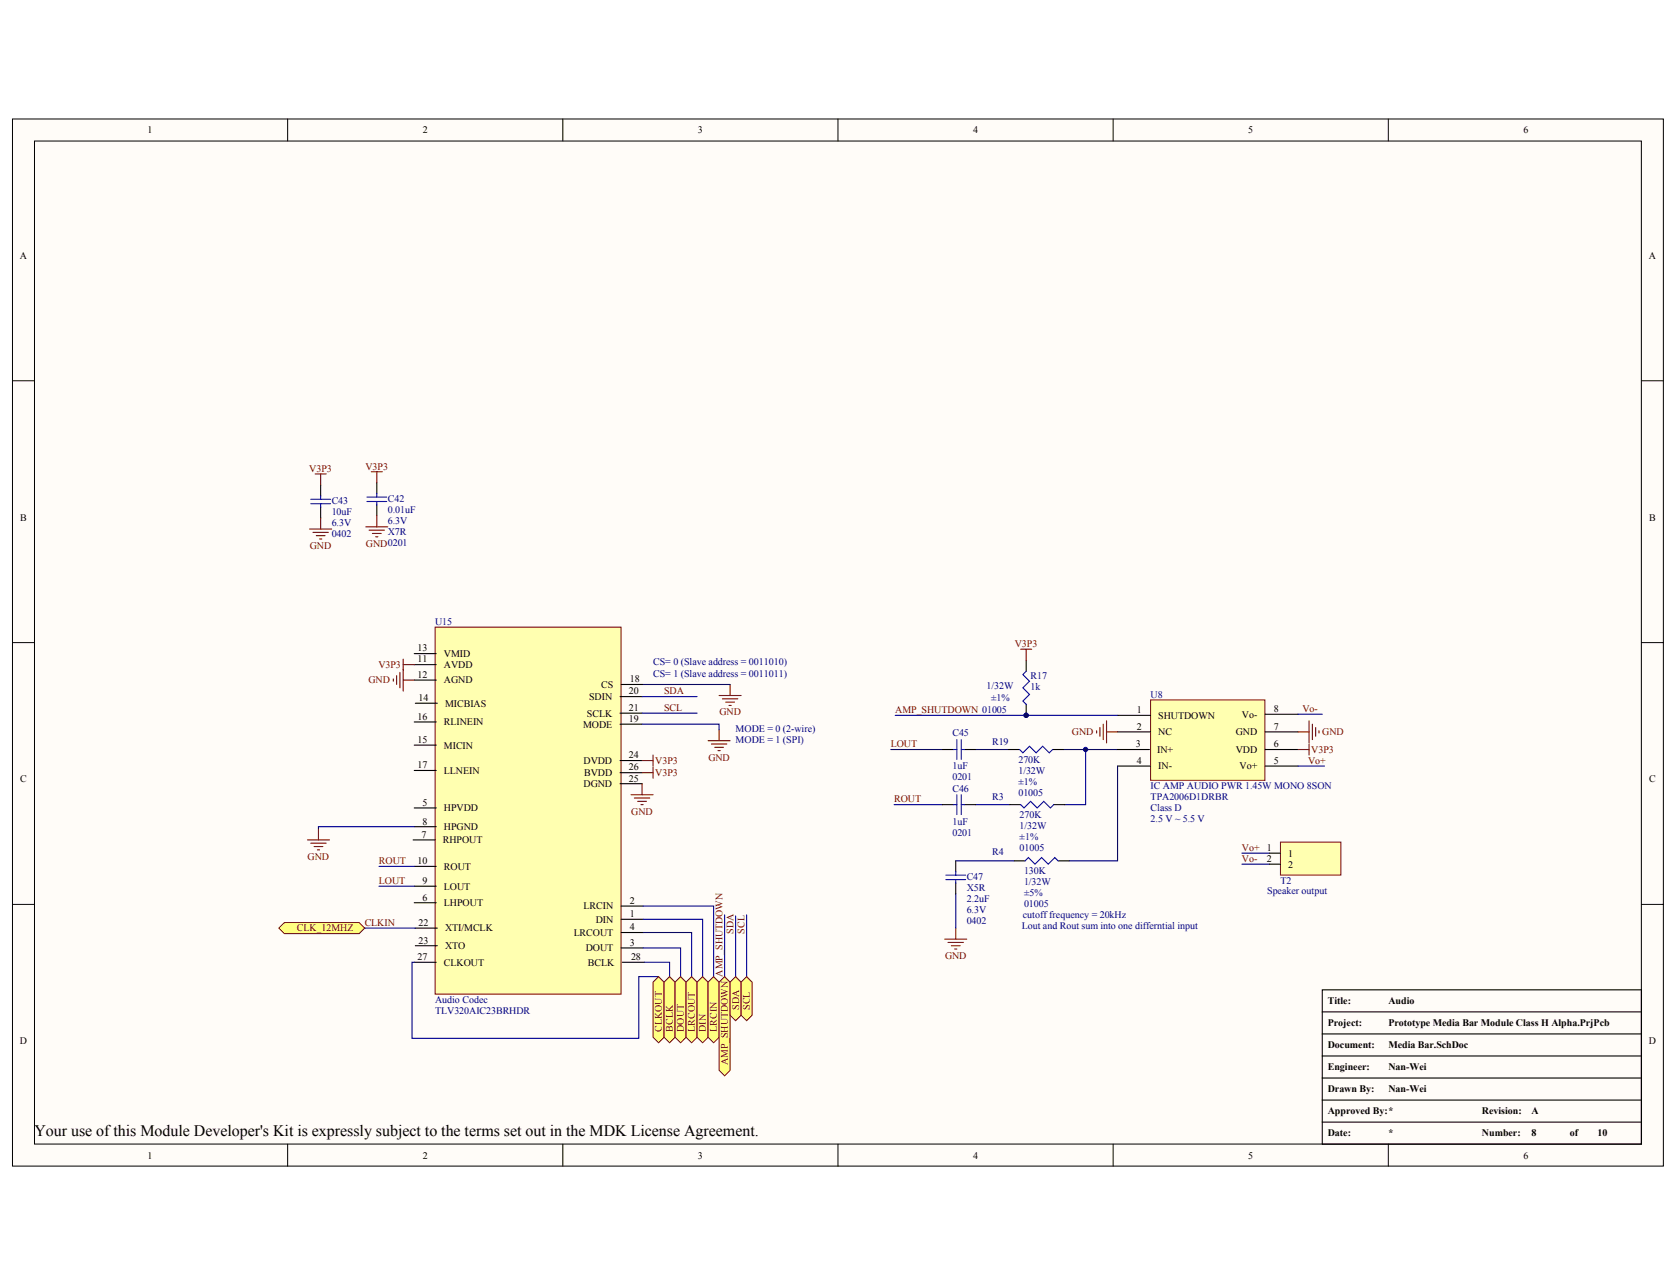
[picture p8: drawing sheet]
<svg xmlns="http://www.w3.org/2000/svg" width="273mm" height="209mm" viewBox="0 0 273 209" stroke-linecap="round" stroke-linejoin="round" font-family="sans-serif">
<g fill="#fffcf8" stroke="#000" stroke-width=".16">
<path d="M2 19.3h268.3v170.1h-268.3z"/>
<path d="M5.6 22.9h261.2v162.9h-261.2z"/>
</g>
<g fill="none" stroke="#000" stroke-width=".16">
<path d="M46.8 19.3v3.6M91.5 19.3v3.6M136.2 19.3v3.6M180.9 19.3v3.6M225.6 19.3v3.6M2 61.8h3.6M266.8 61.8h3.6M2 104.4h3.6M266.8 104.4h3.6M2 146.9h3.6M266.8 146.9h3.6M46.8 185.8v3.6"/>
<path d="M91.5 185.8v3.6M136.2 185.8v3.6M180.9 185.8v3.6M225.6 185.8v3.6"/>
</g>
<path d="M214.9 160.8h51.9v25h-51.9zM214.9 167.9h51.9M214.9 171.5h51.9M214.9 175.1h51.9M214.9 178.7h51.9M214.9 164.4h51.9M214.9 182.3h51.9" fill="none" stroke="#000" stroke-width=".18"/>
<path d="M70.7 101.9h30.2v59.6h-30.2z" fill="#ffffb0" stroke="#800000" stroke-width=".16"/>
<g fill="none" stroke="#000" stroke-width=".18">
<path d="M52.1 78.8v1.8M61.2 78.4v1.8M52.1 82.3v1.8M61.2 82v1.8M67.3 108h3.6M67.3 106.2h3.6M67.3 110.5h3.6M67.3 117.3h3.6M67.5 114.2h3.6M100.8 117.6h3.6M100.8 113.1h3.6M100.8 115.8h3.6"/>
<path d="M101 111.2h3.5M67.1 136.4h3.6M67.3 125.1h3.6M67.3 134.3h3.6M67.3 131.2h3.6M67.3 121h3.6M100.8 125.5h3.6M100.8 123.5h3.6M100.8 127.3h3.6M67.3 156.3h3.6M67.3 140.7h3.6M67.3 143.9h3.6"/>
<path d="M67.3 146.6h3.6M67.5 150.7h3.6M67.5 153.6h3.6M101 149.3h3.5M101 147.2h3.5M101 154h3.5M101 151.5h3.5M101.1 156.3h3.6"/>
</g>
<g fill="none" stroke="#800000" stroke-width=".18">
<path d="M51.2 77h1.8M52.1 77v1.8M60.3 76.6h1.8M61.2 76.6v1.8M50.3 85.9h3.6M50.9 86.5h2.5M51.4 87h1.4M51.9 87.5h.4M52.1 84.1v1.8M59.5 85.6h3.5M60 86.1h2.5M60.5 86.6h1.5"/>
<path d="M61.1 87.2h.3M61.2 83.8v1.8M63.9 110.3v.3M64.5 109.7v1.5M65 109.2v2.5M65.5 107.1v5.1M65.5 110.5h1.8M65.5 108h1.8M116.9 118.5v1.8M116.9 113h3.6M117.4 113.5h2.5M117.9 114h1.5"/>
<path d="M118.5 114.6h.3M118.7 111.2v1.8M50 136.4h3.5M50.5 137h2.5M51 137.5h1.5M51.6 138h.3M51.8 134.6v1.8M102.6 129.1h3.5M103.1 129.6h2.5M103.6 130.2h1.5M104.2 130.7h.3M104.4 127.3v1.8"/>
<path d="M104.4 123.5h1.7M104.4 125.5h1.7M106.1 122.6v1.8M106.1 124.6v1.8M115.1 120.3h3.6M115.6 120.8h2.5M116.2 121.4h1.4M116.7 121.9h.4"/>
</g>
<g fill="none" stroke="#000080" stroke-width=".18">
<path d="M104.4 117.6h12.5v.9M104.4 113.1h8.9M104.4 115.8h8.9M104.5 111.2h14.2M67.3 134.3h-15.5v.3M59.3 150.7h8.2M61.6 140.7h5.7M61.6 143.9h5.7M67.3 156.3h-.3v12.3h36.8v-10h3.2M104.5 154h6.1v4.6M104.5 151.5h7.9v7.1M104.5 149.3h9.7v9.3"/>
<path d="M104.5 147.2h11.5v11.4M104.7 156.3h4.1v2.3M117.8 148.6v10M119.6 148.8v9.8M121.3 148.6v10"/>
</g>
<path d="M50.5 81.1h3.2M50.5 81.8h3.2M52.1 80.6v.5M52.1 81.8v.5M59.6 80.7h3.3M59.6 81.5h3.3M61.2 80.2v.5M61.2 81.5v.5" fill="none" stroke="#00f" stroke-width=".18"/>
<g fill="#ffff80" stroke="#800000" stroke-width=".16">
<path d="M116 158.6l.9 .9v9l-.9 .9-.9-.9v-9z" fill-rule="evenodd"/>
<path d="M117.8 158.6l.9 .9v14.3l-.9 .9-.9-.9v-14.3z" fill-rule="evenodd"/>
<path d="M119.6 158.6l.9 .9v5.4l-.9 .9-.9-.9v-5.4z" fill-rule="evenodd"/>
<path d="M121.3 158.6l.9 .9v5.4l-.9 .9-.8-.9v-5.4z" fill-rule="evenodd"/>
<path d="M46.2 149.8h12.2l.9 .9-.9 .9h-12.2l-.9-.9z" fill-rule="evenodd"/>
</g>
<path d="M187 113.7h18.6v13h-18.6z" fill="#ffffb0" stroke="#800000" stroke-width=".16"/>
<path d="M166.8 107.2v1.8M166.8 114.4v1.8M181.6 116.2h5.4M181.6 118.9h5.4M205.6 118.9h5.4M205.6 116h5.4M181.5 121.7h5.3M181.6 124.4h5.4M205.6 121.7h5.4M205.6 124.4h5.4" fill="none" stroke="#000" stroke-width=".18"/>
<g fill="none" stroke="#800000" stroke-width=".18">
<path d="M178.2 118.7v.4M178.8 118.2v1.4M179.3 117.6v2.5M179.8 117.1v3.6M179.8 118.9h1.8M211 118.9h1.8M212.8 117.1v3.6M213.3 117.6v2.5M213.8 118.2v1.4M214.4 118.7v.4M153.5 152.5h3.6M154.1 153.1h2.5"/>
<path d="M154.6 153.6h1.5M155.2 154.1h.3M155.3 150.7v1.8"/>
</g>
<g fill="none" stroke="#000080" stroke-width=".18">
<path d="M145.5 116.2h36.1M211 116h3.9M144.8 121.7h8.4M145.3 130.7h7.9M155.3 139.8h9.5M158.6 121.7h5.3M158.6 130.7h5.5M172.9 121.7h8.6M176.4 121.7v9h-3.4M181.6 124.4v15.4h-7.8M201.8 138.6h4.5M211 124.4h4.3"/>
<path d="M155.3 145.2v5.5M201.8 140.4h4.5"/>
</g>
<g fill="#000080" stroke="#000080" stroke-width=".16">
<circle cx="176.4" cy="121.7" r=".35"/>
<circle cx="166.8" cy="116.2" r=".35"/>
</g>
<path d="M166.8 109l-.5 .6 1 1-1 1.1 1 1.1-1 1.1 .5 .5" fill="none" stroke="#00f" stroke-width=".18"/>
<path d="M208.1 136.8h9.8v5.3h-9.8z" fill="#ffffb0" stroke="#800000" stroke-width=".16"/>
<g fill="none" stroke="#000" stroke-width=".18">
<path d="M153.2 121.7h1.8M153.2 130.7h1.8M155.3 139.8v1.8M156.8 121.7h1.8M156.8 130.7h1.8M163.9 121.7h1.8M164.1 130.7h1.8M164.8 139.8h1.8M171.1 121.7h1.8M171.3 130.7h1.7M172 139.8h1.8M206.3 138.6h1.8"/>
<path d="M155.3 143.4v1.8M206.3 140.4h1.8"/>
</g>
<g fill="none" stroke="#00f" stroke-width=".18">
<path d="M155 121.7h.5M155 130.7h.5M155.5 120.1v3.3M155.5 129.1v3.2M156.2 121.7h.6M156.2 120.1v3.3M156.2 129.1v3.2M156.2 130.7h.6M165.7 121.7l.6 .6 1-1.1 1.1 1.1 1.1-1.1 1 1.1 .6-.6M165.9 130.7l.5 .5 1.1-1 1.1 1 1-1 1.1 1 .6-.5M166.6 139.8l.5-.5 1.1 1.1 1.1-1.1 1.1 1.1 1-1.1 .6 .5M153.7 142.1h3.2"/>
<path d="M153.7 142.9h3.2M155.3 141.6v.5M155.3 142.9v.5"/>
</g>
<path d="M165.9 105.4h1.8M166.8 105.4v1.8M211 121.7h1.8M212.8 120.8v1.8" fill="none" stroke="#800000" stroke-width=".18"/>
<text font-size="10.9" fill="#800000" x="109.7" y="166.3">PODOUT</text>
<text font-size="2.6" x="5.6" y="184.6">Your use of this Module Developer's Kit is expressly subject to the terms set out in the MDK License Agreement.</text>
<g font-size="1.6">
<text x="24" y="21.7">1</text>
<text x="68.7" y="21.7">2</text>
<text x="113.4" y="21.7">3</text>
<text x="158.2" y="21.7">4</text>
<text x="202.9" y="21.7">5</text>
<text x="247.6" y="21.7">6</text>
<text x="3.2" y="42">A</text>
<text x="268" y="42">A</text>
<text x="3.3" y="84.5">B</text>
<text x="268" y="84.5">B</text>
<text x="67.9" y="107.6">11</text>
<text x="67.9" y="105.8">13</text>
<text x="72.2" y="106.7">VMID</text>
<text x="67.9" y="110.1">12</text>
<text x="68" y="113.9">14</text>
<text x="72.2" y="108.5">AVDD</text>
<text x="72.2" y="111">AGND</text>
<text x="95.8" y="113.7">SDIN</text>
<text x="97.7" y="111.7">CS</text>
<text x="102.2" y="112.8">20</text>
<text x="102.4" y="110.8">18</text>
<text x="67.9" y="116.9">16</text>
<text x="72.2" y="117.8">RLINEIN</text>
<text x="72.3" y="114.8">MICBIAS</text>
<text x="94.8" y="118.2">MODE</text>
<text x="95.4" y="116.4">SCLK</text>
<text x="102.2" y="117.3">19</text>
<text x="102.2" y="115.5">21</text>
<text x="184.8" y="115.8">1</text>
<text x="184.8" y="118.5">2</text>
<text x="188.3" y="116.7">SHUTDOWN</text>
<text x="188.3" y="119.4">NC</text>
<text x="200.8" y="119.4">GND</text>
<text x="201.8" y="116.5">Vo-</text>
<text x="207" y="115.7">8</text>
<text x="207" y="118.5">7</text>
<text x="67.9" y="124.8">17</text>
<text x="67.9" y="120.7">15</text>
<text x="72.2" y="125.7">LLNEIN</text>
<text x="72.2" y="121.6">MICIN</text>
<text x="94.8" y="124.1">DVDD</text>
<text x="102.2" y="125.1">26</text>
<text x="102.2" y="123.2">24</text>
<text x="184.6" y="121.4">3</text>
<text x="184.8" y="124.1">4</text>
<text x="188.1" y="122.3">IN+</text>
<text x="188.3" y="125">IN-</text>
<text x="200.8" y="122.3">VDD</text>
<text x="201.5" y="125">Vo+</text>
<text x="207" y="121.4">6</text>
<text x="207" y="124.1">5</text>
<text x="3.3" y="127.1">C</text>
<text x="68.7" y="130.9">5</text>
<text x="72.2" y="131.8">HPVDD</text>
<text x="94.8" y="127.8">DGND</text>
<text x="95" y="126">BVDD</text>
<text x="102.2" y="126.9">25</text>
<text x="268" y="127.1">C</text>
<text x="68.5" y="136.1">7</text>
<text x="68.7" y="133.9">8</text>
<text x="72" y="137">RHPOUT</text>
<text x="72.2" y="134.8">HPGND</text>
<text x="67.9" y="140.4">10</text>
<text x="68.7" y="143.6">9</text>
<text x="72.2" y="141.3">ROUT</text>
<text x="205.9" y="138.2">1</text>
<text x="205.9" y="140">2</text>
<text x="209.4" y="139.1">1</text>
<text x="209.4" y="140.9">2</text>
<text x="68.7" y="146.3">6</text>
<text x="72.2" y="144.5">LOUT</text>
<text x="72.2" y="147.2">LHPOUT</text>
<text x="94.8" y="147.7">LRCIN</text>
<text x="96.8" y="149.9">DIN</text>
<text x="102.4" y="149">1</text>
<text x="102.4" y="146.8">2</text>
<text x="67.9" y="155.9">27</text>
<text x="68" y="150.4">22</text>
<text x="68" y="153.3">23</text>
<text x="72.3" y="151.3">XTI/MCLK</text>
<text x="72.3" y="154.1">XTO</text>
<text x="93.2" y="152">LRCOUT</text>
<text x="95.2" y="154.5">DOUT</text>
<text x="102.4" y="153.6">3</text>
<text x="102.4" y="151.1">4</text>
<text x="102.6" y="155.9">28</text>
<text x="72.2" y="156.8">CLKOUT</text>
<text x="95.6" y="156.8">BCLK</text>
<text x="215.8" y="166.7">Project:</text>
<text x="215.8" y="163.1">Title:</text>
<text x="225.6" y="166.7">Prototype Media Bar Module Class H Alpha.PrjPcb</text>
<text x="225.6" y="163.1">Audio</text>
<text x="3.2" y="169.6">D</text>
<text x="215.8" y="170.3">Document:</text>
<text x="215.8" y="173.8">Engineer:</text>
<text x="225.6" y="170.3">Media Bar.SchDoc</text>
<text x="225.6" y="173.8">Nan-Wei</text>
<text x="268" y="169.6">D</text>
<text x="215.8" y="177.4">Drawn By:</text>
<text x="225.6" y="177.4">Nan-Wei</text>
<text x="215.8" y="184.6">Date:</text>
<text x="215.8" y="181">Approved By:*</text>
<text x="225.6" y="184.6">*</text>
<text x="240.9" y="181">Revision:</text>
<text x="240.9" y="184.6">Number:</text>
<text x="248.9" y="181">A</text>
<text x="248.9" y="184.6">8</text>
<text x="255.2" y="184.6">of</text>
<text x="259.6" y="184.6">10</text>
<text x="24" y="188.2">1</text>
<text x="68.7" y="188.2">2</text>
<text x="113.4" y="188.2">3</text>
<text x="158.2" y="188.2">4</text>
<text x="202.9" y="188.2">5</text>
<text x="247.6" y="188.2">6</text>
</g>
<g font-size="1.6" fill="#800000">
<text x="50.3" y="76.6">V3P3</text>
<text x="59.4" y="76.3">V3P3</text>
<text x="50.4" y="89.2">GND</text>
<text x="59.5" y="88.8">GND0201</text>
<text x="164.9" y="105.1">V3P3</text>
<text x="59.9" y="111">GND</text>
<text x="61.5" y="108.5">V3P3</text>
<text x="107.9" y="112.8">SDA</text>
<text x="107.9" y="115.5">SCL</text>
<text x="116.9" y="116.2">GND</text>
<text x="145.5" y="115.8">AMP_SHUTDOWN 01005</text>
<text x="174.2" y="119.4">GND</text>
<text x="211.7" y="115.7">Vo-</text>
<text x="214.9" y="119.4">GND</text>
<text x="106.5" y="124.1">V3P3</text>
<text x="115.1" y="123.5">GND</text>
<text x="144.8" y="121.4">LOUT</text>
<text x="212.6" y="124.1">Vo+</text>
<text x="213.1" y="122.3">V3P3</text>
<text x="106.5" y="126">V3P3</text>
<text x="145.3" y="130.3">ROUT</text>
<text x="102.6" y="132.3">GND</text>
<text x="50" y="139.6">GND</text>
<text x="61.6" y="140.4">ROUT</text>
<text x="61.6" y="143.6">LOUT</text>
<text x="201.8" y="138.2">Vo+</text>
<text x="201.8" y="140">Vo-</text>
<text x="48.2" y="151.3">CLK_12MHZ</text>
<text x="59.3" y="150.4">CLKIN</text>
<text x="119.2" y="151.6" transform="rotate(-90 119.2 151.6)">SDA</text>
<text x="121" y="151.6" transform="rotate(-90 121 151.6)">SCL</text>
<text x="153.6" y="155.8">GND</text>
<text x="117.4" y="158.6" transform="rotate(-90 117.4 158.6)">AMP_SHUTDOWN</text>
<text x="107.6" y="167.6" transform="rotate(-90 107.6 167.6)">CLKOUT</text>
<text x="109.4" y="167.6" transform="rotate(-90 109.4 167.6)">BCLK</text>
<text x="111.2" y="167.6" transform="rotate(-90 111.2 167.6)">DOUT</text>
<text x="113" y="167.6" transform="rotate(-90 113 167.6)">LRCOUT</text>
<text x="114.7" y="167.6" transform="rotate(-90 114.7 167.6)">DIN</text>
<text x="116.5" y="167.6" transform="rotate(-90 116.5 167.6)">LRCIN</text>
<text x="120.1" y="164" transform="rotate(-90 120.1 164)">SDA</text>
<text x="121.9" y="164" transform="rotate(-90 121.9 164)">SCL</text>
<text x="118.3" y="173" transform="rotate(-90 118.3 173)">AMP_SHUTDOWN</text>
</g>
<g font-size="1.6" fill="#000080">
<text x="53.9" y="83.6">10uF</text>
<text x="53.9" y="81.8">C43</text>
<text x="63" y="83.3">0.01uF</text>
<text x="63" y="81.5">C42</text>
<text x="53.9" y="85.4">6.3V</text>
<text x="53.9" y="87.2">0402</text>
<text x="63" y="85.1">6.3V</text>
<text x="63" y="86.8">X7R</text>
<text x="70.7" y="101.5">U15</text>
<text x="106.1" y="108">CS= 0 (Slave address = 0011010)</text>
<text x="106.1" y="109.9">CS= 1 (Slave address = 0011011)</text>
<text x="160.4" y="111.9">1/32W</text>
<text x="161.1" y="113.9">±1%</text>
<text x="167.5" y="112.1">1k</text>
<text x="167.5" y="110.3">R17</text>
<text x="187" y="113.3">U8</text>
<text x="119.6" y="118.9">MODE = 0 (2-wire)</text>
<text x="154.8" y="119.6">C45</text>
<text x="119.6" y="120.7">MODE = 1 (SPI)</text>
<text x="154.8" y="125">1uF</text>
<text x="161.2" y="121">R19</text>
<text x="165.5" y="123.9">270K</text>
<text x="165.5" y="125.7">1/32W</text>
<text x="154.8" y="126.8">0201</text>
<text x="154.8" y="128.6">C46</text>
<text x="161.2" y="130">R3</text>
<text x="165.5" y="127.5">±1%</text>
<text x="165.5" y="129.3">01005</text>
<text x="187" y="130">TPA2006D1DRBR</text>
<text x="187" y="131.8">Class D</text>
<text x="187" y="128.2">IC AMP AUDIO PWR 1.45W MONO 8SON</text>
<text x="154.8" y="133.9">1uF</text>
<text x="154.8" y="135.7">0201</text>
<text x="165.7" y="132.8">270K</text>
<text x="165.7" y="134.6">1/32W</text>
<text x="165.7" y="136.4">±1%</text>
<text x="187" y="133.6">2.5 V ~ 5.5 V</text>
<text x="157.1" y="142.9">C47</text>
<text x="161.2" y="138.9">R4</text>
<text x="165.7" y="138.2">01005</text>
<text x="166.4" y="142">130K</text>
<text x="166.4" y="143.8">1/32W</text>
<text x="208.1" y="143.6">T2</text>
<text x="157.1" y="144.7">X5R</text>
<text x="157.1" y="146.5">2.2uF</text>
<text x="157.1" y="148.3">6.3V</text>
<text x="166.2" y="149.1">cutoff frequency = 20kHz</text>
<text x="166.4" y="145.6">±5%</text>
<text x="166.4" y="147.3">01005</text>
<text x="206" y="145.2">Speaker output</text>
<text x="157.1" y="150">0402</text>
<text x="166.1" y="150.9">Lout and Rout sum into one differntial input</text>
<text x="70.7" y="164.7">TLV320AIC23BRHDR</text>
<text x="70.7" y="162.9">Audio Codec</text>
</g>
</svg>
